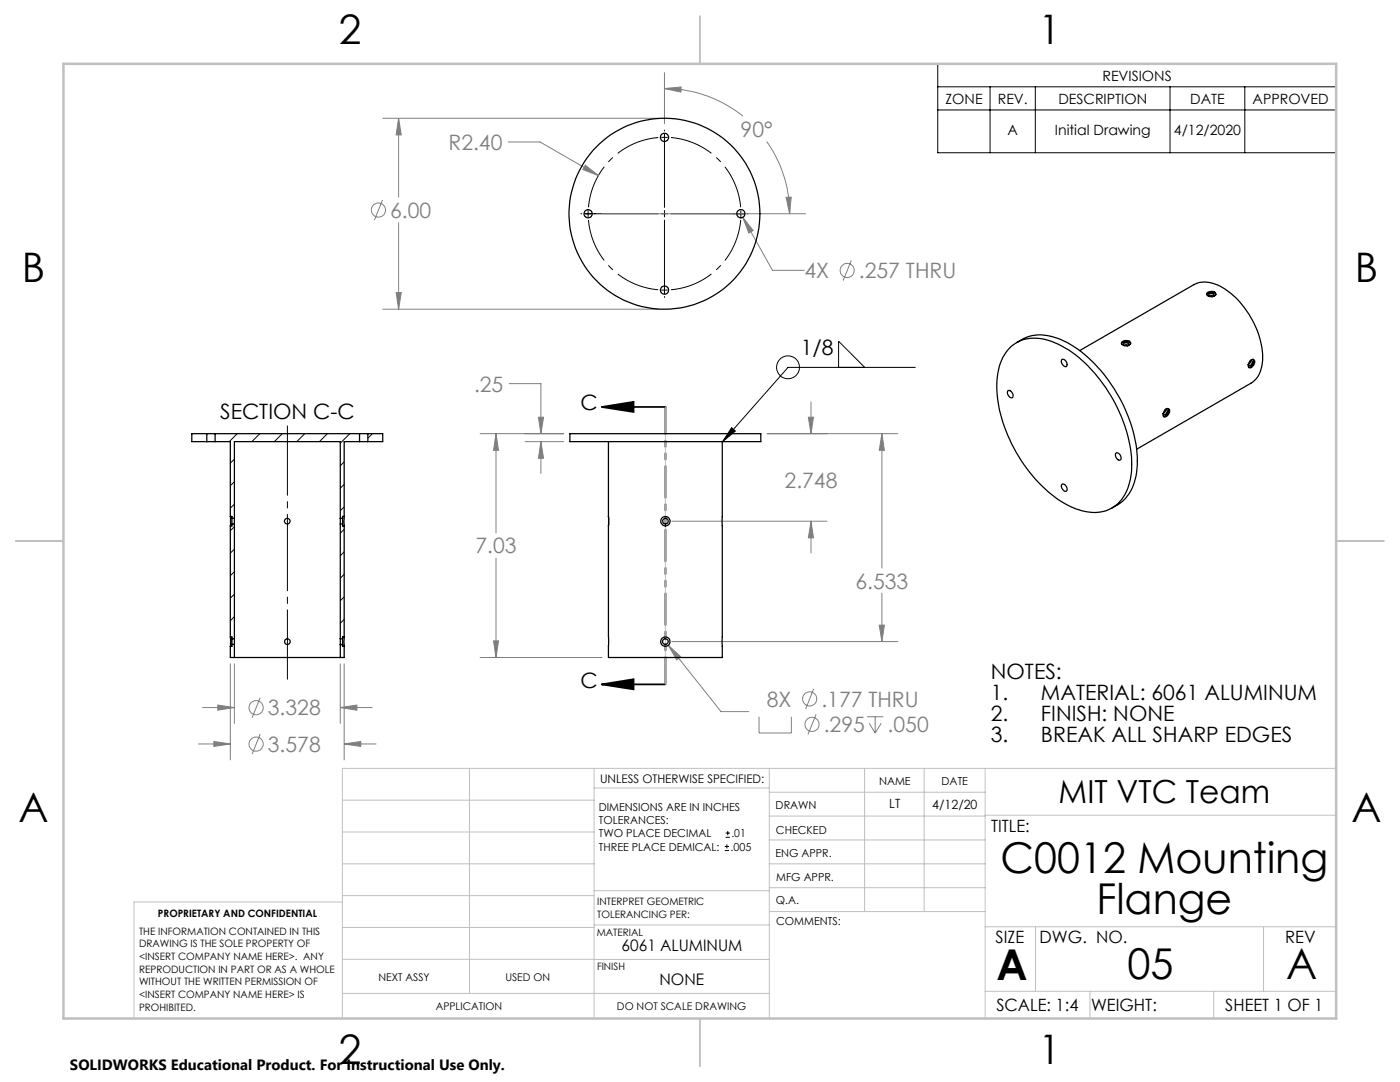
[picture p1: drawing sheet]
<svg xmlns="http://www.w3.org/2000/svg" width="279mm" height="216mm" viewBox="0 0 279 216" stroke-linecap="round" stroke-linejoin="round" font-family="sans-serif">
<g fill="none" stroke="#808080" stroke-width=".2">
<path d="M132.6 14.5v10.2M132.6 17.7l3.3-.3v1zM132.6 17.7a25.1 25.1 0 0 1 15.7 5.5M76.3 39.9l-1.6 4M76.4 23.6h54.9M79.6 23.6v15.7M79.6 23.6l.5 3.3h-1zM101.4 28.3h6.4l11.6 6.7M116.8 32.9l2.6 2.1-3.1-1.2zM153 28.2a24.8 24.8 0 0 1 4.6 14.5M156.9 39.4l1-.1-.3 3.4zM79.1 58.4h1l-.5 3.3z"/>
<path d="M79.6 44.4v17.3M120.1 42.7h40.7M148.2 43.4l6 10.5h6.3M148.2 43.4l2.1 2.6-.9 .5zM169.9 52l-1.6 4M76.4 61.7h54.9M101.6 76.6h6.3v9.9M95.8 86.5h16.7M99 86.5v19.8M99 86.5l.5 3.4h-1zM104.8 88.1h7.7M107.5 83.3h1l-.6 3.2z"/>
<path d="M107.9 88.1v6.4M107.9 88.1l.6 3.3h-1zM153.1 86.5h26.1M161.3 83.3h1l-.4 3.2zM161.9 80.2v6.3M176 86.5l.5 3.4h-1zM176 86.5v26.8M99 111.4v19.8M134.1 104h30.9M161.9 104v6.3M161.9 104l.4 3.3h-1zM176 118.4v9.6"/>
<path d="M46 132.5v19.1M46.8 132.5v11.9M51.9 139.2l-1.6 4M67.9 132.5v11.9M68.7 132.5v19.1M95.8 131.2h24.4M98.5 127.9h1l-.5 3.3zM133.4 128.8l10.5 13.2h5.5M133.4 128.8l2.4 2.2-.8 .7zM134.1 128h45.1M162.4 137.4l-1.6 4.1M175.5 124.7h1l-.5 3.3z"/>
<path d="M39.6 148.4h6.4M40.4 141.2h6.4M42.7 148l3.3 .4-3.3 .5zM43.5 140.7l3.3 .5-3.3 .5zM51.9 146.5l-1.6 4M67.9 141.2h6.4M67.9 141.2l3.3-.5v1zM68.7 148.4h6.3M68.7 148.4l3.3-.4v.9zM151.5 143v3.3h6.4v-3.3M162.9 142.5l-1.6 4M173 143h3.3"/>
<path d="M173.5 144.3l1.2 2M174.7 143v3.3M175.9 144.3l-1.2 2"/>
<circle cx="75.5" cy="41.9" r="1.41"/>
<circle cx="169.1" cy="54" r="1.42"/>
<circle cx="161.6" cy="139.5" r="1.4"/>
<circle cx="51.1" cy="148.5" r="1.42"/>
<circle cx="51.1" cy="141.2" r="1.41"/>
<circle cx="162.1" cy="144.5" r="1.41"/>
</g>
<g fill="none" stroke="#000" stroke-width=".2">
<path d="M187.1 12.7h79.6v17.8h-79.6zM187.1 17.3h79.6M197.6 17.3v13.2M206.6 17.3v13.2M233.5 17.3v13.2M248.4 17.3v13.2M132 27.4h1.2M132.6 26v.1M132.6 26.8v14.6M187.1 21.9h79.6M115.9 42.7h.2M116.7 42.7h14.6"/>
<path d="M117.4 42v1.3M132 57.9h1.2M132 42.7h1.2M132.6 42v1.3M132.6 43.9v14.6M132.6 59.2v.1M133.9 42.7h14.6M147.8 42v1.3M149.1 42.7h.2M167.4 73.3v-5.2l5.2 5.2M182.7 73.3h-25.4l-13.1 14.8M146 85.3l.8 .7-2.6 2.1z"/>
<path d="M144.6 169.7h.9M144.6 168.9h.9M144.8 167.1h.9M144.8 166.2h.9M145.1 168.5v.8M145.2 165.8v.9"/>
<circle cx="157.3" cy="73.3" r="2.3"/>
</g>
<path d="M131.4 27.4a15.2 15.2 0 0 0-14 14M117.4 43.9a15.2 15.2 0 0 0 14 13.9M133.9 57.8a15.2 15.2 0 0 0 13.9-13.9M147.8 41.4a15.2 15.2 0 0 0-13.9-14" fill="none" stroke="#000" stroke-width=".2" stroke-dasharray="15.2 1.3 1.3 1.3" stroke-dashoffset="6.4" stroke-linecap="butt"/>
<path d="M120.1 81.2h12.7M120.1 81.2l6.3-1v2zM120.1 136.6h12.7M120.1 136.6l6.3-1.1v2z" fill="none" stroke="#000" stroke-width=".35"/>
<path d="M57.4 85v50.5" fill="none" stroke="#000" stroke-width=".2" stroke-dasharray="15.2 1.3 1.3 1.3" stroke-dashoffset="1.4"/>
<path d="M132.8 81.2v55.3" fill="none" stroke="#000" stroke-width=".35" stroke-dasharray="6.3 1.3 1.3 1.3 1.3 1.3" stroke-dashoffset=".9"/>
<g fill="none" stroke="#c0c0c0" stroke-width=".2">
<path d="M132.8 81.2v55.4M68.3 159.7h50.3M93.7 153.3v44.9M118.6 153.3v49.9M118.6 157.2h34.9M153.5 153.3v49.9M153.5 158.1h43.1M172.5 153.3v28.6M184.4 153.3v28.6M196.6 153.3v49.9M266.7 153.3h-198.4v49.9M68.3 178.7h50.3"/>
<path d="M68.3 172.4h50.3M68.3 166h50.3M68.3 180h-41.6v23.2M118.6 177.7h35M153.5 167.6h43.1M153.5 162.8h43.1M153.5 172.4h43.1M153.5 177.1h43.1M196.6 162.7h70.1M68.3 198.2h85.2M68.3 191.4l85.2 .1M68.3 185.1h50.3"/>
<path d="M118.6 184.6h35M153.6 181.9h43M196.6 197.8h70.1M196.6 184.9h70.1M206.7 184.9v12.9M217.5 197.8v5.4M242.2 197.8v5.4M252.2 184.9v12.9"/>
</g>
<path d="M139.7 3.2v9.5M3.1 107.9h9.6M266.7 107.9h9.5M139.7 203.2v9.6" fill="none" stroke="#c0c0c0" stroke-width=".25"/>
<path d="M12.7 12.7h254v190.5h-254z" fill="none" stroke="#c0c0c0" stroke-width=".5"/>
<g fill="#000">
<path d="M146 85.3l.8 .7-2.6 2.1z"/>
<path d="M120.1 81.2l6.3-1v2zM120.1 136.6l6.3-1.1v2z"/>
</g>
<path d="M107.5 83.3h1l-.6 3.2zM107.9 88.1l.6 3.3h-1zM99 86.5l.5 3.4h-1zM98.5 127.9h1l-.5 3.3zM161.3 83.3h1l-.4 3.2zM161.9 104l.4 3.3h-1zM176 86.5l.5 3.4h-1zM175.5 124.7h1l-.5 3.3zM133.4 128.8l1.6 2.9 .8-.7zM68.7 148.4l3.3-.4v.9zM42.7 148l3.3 .4-3.3 .5zM43.5 140.7l3.3 .5-3.3 .5zM67.9 141.2l3.3-.5v1zM79.6 23.6l.5 3.3h-1zM79.1 58.4h1l-.5 3.3zM116.8 32.9l-.5 .9 3.1 1.2zM148.2 43.4l1.2 3.1 .9-.5zM156.9 39.4l1-.1-.3 3.4zM132.6 17.7l3.3-.3v1z" fill="#808080"/>
<g fill="none" stroke="#000" stroke-width=".25">
<path d="M240.8 58.8a1.24 1.24 0 0 1 1.8 0M241 58.3a1.05 1.05 0 0 1 1.7 .4 1.09 1.09 0 0 1-1.9 0zM241.3 59.1l.4-.1 .5 .1M241.3 59.2a.35 .35 0 0 1 0-.5 .35 .35 0 0 1 .5-.1 .33 .33 0 0 1 .4 .2 .33 .33 0 0 1-.2 .4M201.1 78a.87 .87 0 0 1 .9 .4 .87 .87 0 0 1 0 1 1.06 1.06 0 0 1-.9-1.4zM201.9 69a8 8 0 0 1 8.6-.6 25.4 25.4 0 0 1 11.7 11.5 25.5 25.5 0 0 1 3.5 15 8.1 8.1 0 0 1-5 7 10.9 10.9 0 0 1-8.8-1.8 30 30 0 0 1-13-22.6 10.5 10.5 0 0 1 3-8.5zM202.9 68.4a8.5 8.5 0 0 1 8.8-.7 26.6 26.6 0 0 1 12.1 12.4 24.5 24.5 0 0 1 2.9 14.8 8.3 8.3 0 0 1-4.8 6.5M211.9 71.8a.85 .85 0 0 1 .9 .4 .85 .85 0 0 1-.1 1 1.06 1.06 0 0 1-.8-1.4zM215.5 70l22.8-13.2a6.3 6.3 0 0 1 6.7 1.3 17.7 17.7 0 0 1 7 13.8 5.5 5.5 0 0 1-2.4 4.6l-22.8 13.1M223.8 68.6a1.24 1.24 0 0 1 1.8 0M223.8 68.3a1.13 1.13 0 0 1 1.9 .2 1.09 1.09 0 0 1-1.9 0zM225.2 68.9l-.3-.1-.6 .1a.35 .35 0 0 1 0-.4 .35 .35 0 0 1 .5-.1l.4 .2 .1 .2-.3 .2"/>
<path d="M249.5 72a.48 .48 0 0 1 .6-.3 .48 .48 0 0 1 .3 .5l-.3 .8a.67 .67 0 0 1-.8 .4 1.03 1.03 0 0 1 .2-1.4zM249.5 72l.2-.1a.54 .54 0 0 1 .1 .7 .54 .54 0 0 1-.6 .3l-.1-.2M249.6 72l-.1 .4-.4 .3M250.1 71.7a1.22 1.22 0 0 1-.9 1.6M41.3 86.5h1.6M41.3 88.1h1.6M41.3 86.5h-3v1.6h3M41.3 86.5v1.6M42.9 88.1h3.1v14.9M42.9 86.5h28.9M42.9 86.5v1.6M71.8 86.5h1.6"/>
<path d="M71.8 88.1h1.6M71.8 88.1h-3.1v14.9M71.8 86.5v1.6M73.4 86.5h3v1.6h-3M73.4 86.5v1.6M113.7 86.5h38.1v1.6h-38.1zM121.4 88.1v14.9M144.1 88.1v43.1h-22.7v-26.3M211.9 96.7a.85 .85 0 0 1 1.1 1 .45 .45 0 0 1-.5 .4 .45 .45 0 0 1-.4-.4l-.2-.4zM222.6 90.5a.8 .8 0 0 1 .9 .1 .8 .8 0 0 1 .2 .9 .43 .43 0 0 1-.4 .4 .43 .43 0 0 1-.4-.4l-.2-.3zM232.5 81.8a.51 .51 0 0 1 .7-.2 .51 .51 0 0 1 .2 .7l-.5 .7-.5 .2a.7 .7 0 0 1-.1-1.2zM232.6 81.8a.34 .34 0 0 1 .4 .2 .34 .34 0 0 1-.2 .4l-.4 .4-.3-.3"/>
<path d="M232.6 81.8l-.1 .4-.3 .3M233.1 81.5a1.14 1.14 0 0 1-.9 1.6M46 103v2M46 105v22.1M46 103h.3v.4M46.3 103.4v1.2M46.3 104.6v.4h-.3M46.3 103.4h.5M46.3 104.6h.5M46.8 103.4v1.2M46.8 103.4v-15.3h21.1v15.3M46.8 104.6v22.9"/>
<path d="M67.9 103.4v1.2M67.9 104.6v22.9M67.9 103.4h.5M67.9 104.6h.5M68.4 103.4v1.2M68.4 104.6v.4h.3M68.7 103v2M68.7 105v22.1M68.7 103h-.3v.4M121.4 103v1.9zM132.8 103.4l.1 .1M46 127.1v1.9"/>
<path d="M46 129v2.2h.8M46 127.1h.3v.4M46.3 127.5v1.1M46.3 128.6h.5M46.3 127.5h.5M46.3 128.6v.4h-.3M46.8 127.5v1.1M46.8 131.2h21.1M46.8 128.6v2.6M67.9 127.5v1.1M67.9 128.6h.5M67.9 127.5h.5"/>
<path d="M67.9 128.6v2.6M68.4 127.5v1.1M68.4 128.6v.4h.3M68.7 127.1v1.9M68.7 129v2.2h-.8M68.7 127.1h-.3v.4M132.7 128.6h.1M132.8 127.5h.1"/>
<circle cx="132.6" cy="27.4" r=".82"/>
<circle cx="117.4" cy="42.7" r=".82"/>
<circle cx="132.6" cy="42.7" r="19"/>
<circle cx="132.6" cy="57.9" r=".82"/>
<circle cx="147.8" cy="42.6" r=".82"/>
<circle cx="57.3" cy="104" r=".56"/>
<circle cx="132.8" cy="104" r=".94"/>
<circle cx="132.8" cy="104" r=".56"/>
<circle cx="57.3" cy="128" r=".57"/>
<circle cx="132.8" cy="128" r=".57"/>
<circle cx="132.8" cy="128" r=".94"/>
</g>
<g fill="none" stroke="#000" stroke-width=".2">
<path d="M38.4 86.5l-.1 .1M41.3 88.1h.1M46.8 91.6l-.8 .8M46.8 96.1l-.8 .8M47.3 86.5l-1.5 1.6M51.9 86.5l-1.6 1.6M56.3 86.5l-1.5 1.6M60.8 86.5l-1.6 1.6M65.3 86.5l-1.6 1.6M68.7 92.1l-.8 .9M68.7 96.6l-.8 .8M69.8 86.5l-1.9 1.9"/>
<path d="M74.3 86.5l-.9 1M46.8 105.1l-.8 .8M46.8 109.6l-.8 .8M46.8 114.1l-.8 .8M46.8 118.6l-.8 .7M46.8 100.6l-.8 .8M68.7 101.1l-.8 .8M68.7 105.6l-.8 .8M68.7 110.1l-.8 .8M68.7 114.6l-.8 .8M68.7 119.1l-.8 .8M46.8 123l-.8 .9"/>
<path d="M68.2 128.6l-.3 .3M68.7 123.6l-.8 .8"/>
</g>
<g font-size="8.5">
<text x="199.7" y="174.2">C0012 Mounting</text>
<text x="218.8" y="182.3">Flange</text>
<text x="198.9" y="195.5">A</text>
<text x="225" y="195.4">05</text>
<text x="256.7" y="195.4">A</text>
</g>
<g font-size="8.1">
<text x="67.6" y="8.9">2</text>
<text x="207.3" y="8.9">1</text>
<text x="4.4" y="56.2">B</text>
<text x="270.4" y="56.2">B</text>
<text x="3.7" y="164.1">A</text>
<text x="269.7" y="164.1">A</text>
<text x="67.6" y="212.4">2</text>
<text x="207.3" y="212.4">1</text>
</g>
<text font-size="6.3" x="211.3" y="160.2">MIT VTC Team</text>
<g font-size="4.2" fill="#808080">
<text x="89.5" y="29.9">R2.40</text>
<text x="147.8" y="27.3">90°</text>
<text x="77.9" y="43.4">6.00</text>
<text x="160.5" y="55.5">4X</text>
<text x="171.4" y="55.5">.257 THRU</text>
<text x="94.6" y="78.1">.25</text>
<text x="156.6" y="97.3">2.748</text>
<text x="94.9" y="110.4">7.03</text>
<text x="170.7" y="117.4">6.533</text>
<text x="53.5" y="142.8">3.328</text>
<text x="153" y="141">8X</text>
<text x="163.9" y="141">.177 THRU</text>
<text x="164.4" y="146.1">.295</text>
<text x="177.2" y="146.1">.050</text>
<text x="53.5" y="150">3.578</text>
</g>
<g font-size="4.2">
<text x="159.8" y="70.9">1/8</text>
<text x="43.9" y="83.5">SECTION C-C</text>
<text x="115.9" y="81.9">C</text>
<text x="115.9" y="137.3">C</text>
<text x="197.7" y="135.5">NOTES:</text>
<text x="197.7" y="139.7">1.</text>
<text x="197.7" y="143.8">2.</text>
<text x="207.7" y="139.7">MATERIAL: 6061 ALUMINUM</text>
<text x="207.7" y="143.8">FINISH: NONE</text>
<text x="197.7" y="148">3.</text>
<text x="207.7" y="148">BREAK ALL SHARP EDGES</text>
</g>
<g font-size="3.4">
<text x="197.8" y="166">TITLE:</text>
<text x="198.7" y="188.1">SIZE</text>
<text x="207.5" y="188.1">DWG. NO.</text>
<text x="256.5" y="188.2">REV</text>
<text x="198.8" y="201.7">SCALE: 1:4</text>
<text x="217.7" y="201.8">WEIGHT:</text>
<text x="244.5" y="201.7">SHEET 1 OF 1</text>
</g>
<g font-size="3.2">
<text x="124.1" y="189.8">6061 ALUMINUM</text>
<text x="131.6" y="196.6">NONE</text>
</g>
<text font-size="3" x="14" y="213.5">SOLIDWORKS Educational Product. For Instructional Use Only.</text>
<g font-size="2.8">
<text x="220" y="16.1">REVISIONS</text>
<text x="188.7" y="20.7">ZONE</text>
<text x="199.1" y="20.7">REV.</text>
<text x="211.2" y="20.7">DESCRIPTION</text>
<text x="237.5" y="20.7">DATE</text>
<text x="250" y="20.7">APPROVED</text>
<text x="201.1" y="27">A</text>
<text x="210.5" y="27">Initial Drawing</text>
<text x="234.3" y="27">4/12/2020</text>
</g>
<g font-size="2.5">
<text x="177.5" y="161.3">LT</text>
<text x="186.1" y="161.4">4/12/20</text>
</g>
<text font-size="2.4" x="119.8" y="156.2">UNLESS OTHERWISE SPECIFIED:</text>
<g font-size="2.2">
<text x="119.5" y="161.8">DIMENSIONS ARE IN INCHES</text>
<text x="154.8" y="161.4">DRAWN</text>
<text x="175.4" y="156.6">NAME</text>
<text x="187.9" y="156.7">DATE</text>
<text x="119.5" y="164.4">TOLERANCES:</text>
<text x="119.5" y="167.1">TWO PLACE DECIMAL</text>
<text x="146" y="167.1">.01</text>
<text x="154.9" y="166.3">CHECKED</text>
<text x="119.5" y="169.7">THREE PLACE DEMICAL:</text>
<text x="145.8" y="169.7">.005</text>
<text x="154.8" y="171">ENG APPR.</text>
<text x="154.9" y="175.7">MFG APPR.</text>
<text x="154.9" y="180.4">Q.A.</text>
<text x="154.9" y="184.6">COMMENTS:</text>
</g>
<g font-size="2.1">
<text x="75.5" y="195.7">NEXT ASSY</text>
<text x="100.9" y="195.7">USED ON</text>
<text x="86.9" y="201.5">APPLICATION</text>
<text x="123.1" y="201.6">DO NOT SCALE DRAWING</text>
</g>
<g font-size="2">
<text x="31.5" y="182.9">PROPRIETARY AND CONFIDENTIAL</text>
<text x="119.2" y="180.6">INTERPRET GEOMETRIC</text>
<text x="119.2" y="183.1">TOLERANCING PER:</text>
<text x="27.8" y="186.5">THE INFORMATION CONTAINED IN THIS</text>
<text x="27.8" y="189">DRAWING IS THE SOLE PROPERTY OF</text>
<text x="27.8" y="191.6">&lt;INSERT COMPANY NAME HERE&gt;. ANY</text>
<text x="119.1" y="186.7">MATERIAL</text>
<text x="27.8" y="194.1">REPRODUCTION IN PART OR AS A WHOLE</text>
<text x="27.8" y="196.6">WITHOUT THE WRITTEN PERMISSION OF</text>
<text x="119.1" y="193.5">FINISH</text>
<text x="27.8" y="199.1">&lt;INSERT COMPANY NAME HERE&gt; IS</text>
<text x="27.8" y="201.7">PROHIBITED.</text>
</g>
</svg>
